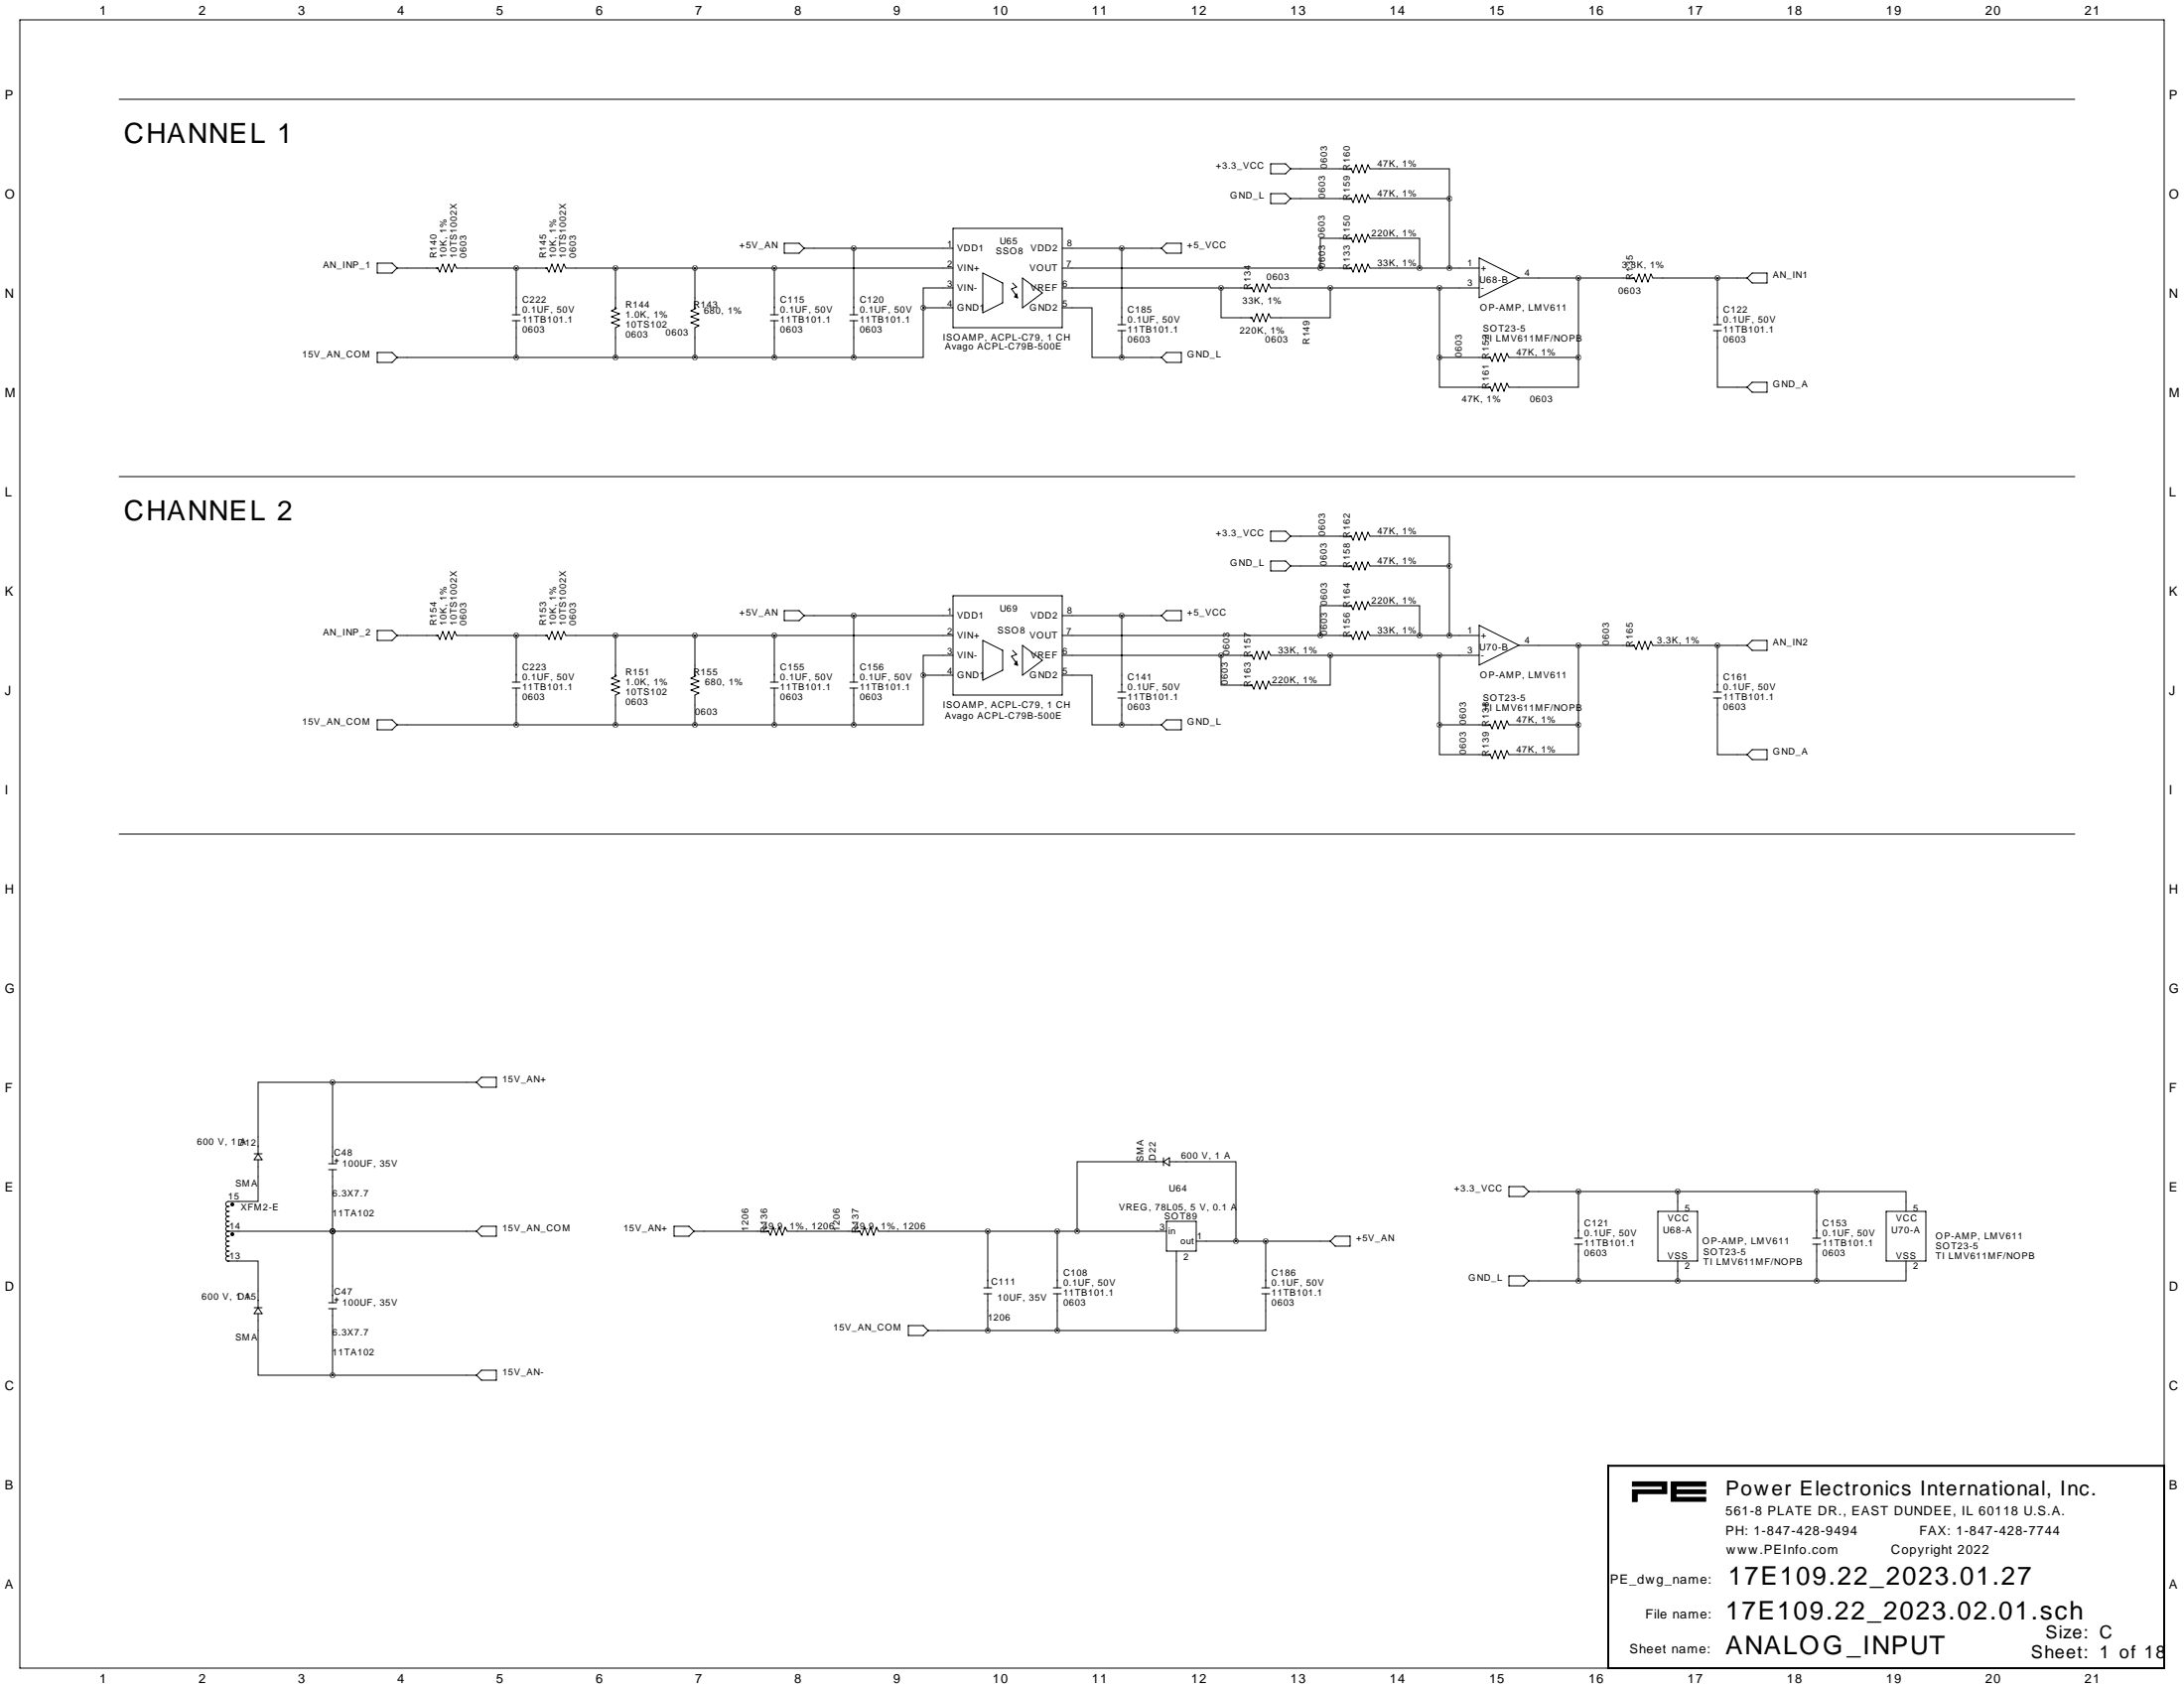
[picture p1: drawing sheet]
<svg xmlns="http://www.w3.org/2000/svg" width="559mm" height="432mm" viewBox="0 0 559 432" stroke-linecap="round" stroke-linejoin="round" font-family="sans-serif">
<g fill="none" stroke="#000" stroke-width=".25">
<path d="M5.1 5.1h548.6v421.6h-548.6zM30.5 25.4h500.4M243.8 58.4h28v25.4h-28zM325.1 41.9h3.8l1.3 1.3-1.3 1.2h-3.8zM325.1 49.5h3.8l1.3 1.3-1.3 1.3h-3.8zM330.2 43.2h15.5l.5 1 .8-2 .7 2 .8-2 .7 2 .8-2 .5 1h20.3v7.6M330.2 50.8h15.5l.5 1 .8-2 .7 2 .8-2 .7 2 .8-2 .5 1h20.3M345.6 50.8h.1M345.6 43.2h.1M370.8 50.8v17.8M96.5 67.3h3.8l1.3 1.3-1.3 1.2h-3.8zM101.6 68.6h10.4l.5 1 .8-2 .7 2 .8-2 .8 2 .7-2 .5 1h23.2l.5 1 .7-2 .8 2 .7-2 .8 2 .8-2 .5 1h99"/>
<path d="M111.9 68.6h.1M132.1 68.6v11.9M139.9 68.6h.1M157.5 78.9h.1M157.5 68.6v10.4l-1 .5 2 .8-2 .7 2 .8-2 .8 2 .7-1 .5v7.6M177.8 78.9h.1M177.8 68.6v10.4l-1 .5 2 .8-2 .7 2 .8-2 .8 2 .7-1 .5v7.6M198.1 68.6v11.9M200.7 62.2h3.8l1.2 1.3-1.2 1.3h-3.8zM205.7 63.5h38.1M218.4 63.5v17M236.2 78.7v12.7h-17.8"/>
<path d="M236.2 78.7h7.6M243.8 73.7h-7.6v5M251.5 69.8l5 2.6v5.1l-5 2.5zM259.1 72.4l1 1-1.3 .5 1.3 1.8M261.6 71.1l5.1 3.8-5.1 3.8zM271.8 78.7h7.6v12.7h7.6M271.8 68.6h73.9l.5 1 .8-2 .7 2 .8-2 .7 2 .8-2 .5 1h28M271.8 63.5h25.4M271.8 73.7h48.5l.5 1 .8-2.1 .7 2.1 .8-2.1 .7 2.1 .8-2.1 .5 1.1h53.4M287 63.5v19.6M298.4 62.2h3.9v2.6h-3.9l-1.2-1.3zM312.4 73.7v7.6h7.9l.5 1 .8-2 .7 2 .8-2 .7 2 .8-2 .5 1h15.3v-7.6"/>
<path d="M320.2 73.7h.1M337.8 68.6v-7.6h7.9l.5 1 .8-2.1 .7 2.1 .8-2.1 .7 2.1 .8-2.1 .5 1.1h12.7v7.6M345.6 68.6h.1M345.6 61h.1M368.3 73.7v17.7M378.5 66l10.1 5.1-10.1 5zM388.6 71.1h29.5l.5 1 .8-2 .7 2 .8-2 .7 2 .8-2 .5 1h24.1M403.9 71.1v20.3M418 71.1h.1M439.4 71.1v12M447 71.1l1.3-1.3h3.8v2.6h-3.8zM96.5 90.2h3.8l1.3 1.2-1.3 1.3h-3.8z"/>
<path d="M101.6 91.4h116.8M131.1 80.5h2M131.1 82h2M132.1 82v9.4M197.1 80.5h2M197.1 82h2M198.1 82v9.4M217.4 80.5h2.1M217.4 82h2.1M218.4 82v9.4M286 83.1h2M286 84.6h2"/>
<path d="M287 91.4h10.2M287 84.6v6.8M298.4 90.2h3.9v2.5h-3.9l-1.2-1.3zM320.2 81.3h.1M368.3 91.4v7.7h13l.5 1 .7-2.1 .8 2.1 .7-2.1 .8 2.1 .8-2.1 .5 1.1h17.8v-7.7M368.3 91.4h13l.5 1.1 .7-2.1 .8 2.1 .7-2.1 .8 2.1 .8-2.1 .5 1h17.8M381.2 91.4h.1M381.2 99.1h.1M438.4 83.1h2M438.4 84.6h2M439.4 84.6v14.5h7.6M447 99.1l1.3-1.3h3.8v2.5h-3.8z"/>
<path d="M30.5 121.9h500.4M325.1 135.9h3.8l1.3 1.3-1.3 1.2h-3.8zM330.2 137.2h15.5l.5 1 .8-2.1 .7 2.1 .8-2.1 .7 2.1 .8-2.1 .5 1.1h20.3v7.6M345.6 137.2h.1M200.7 156.2h3.8l1.2 1.3-1.2 1.3h-3.8zM205.7 157.5h38.1M218.4 157.5v17M243.8 152.4h28v25.4h-28zM271.8 157.5h25.4M287 157.5v19.5M298.4 156.2h3.9v2.6h-3.9l-1.2-1.3zM325.1 143.5h3.8l1.3 1.3-1.3 1.2h-3.8z"/>
<path d="M330.2 144.8h15.5l.5 1 .8-2 .7 2 .8-2 .7 2 .8-2 .5 1h20.3M345.6 144.8h.1M345.6 154.9h.1M370.8 144.8v17.8M378.5 160l10.1 5-10.1 5.1zM96.5 161.3h3.8l1.3 1.3-1.3 1.2h-3.8zM101.6 162.6h10.4l.5 1 .8-2.1 .7 2.1 .8-2.1 .8 2.1 .7-2.1 .5 1.1h23.2l.5 1 .7-2.1 .8 2.1 .7-2.1 .8 2.1 .8-2.1 .5 1.1h99M111.9 162.6h.1M131.1 174.5h2M131.1 176h2M132.1 162.6v11.9M132.1 176v9.4"/>
<path d="M139.9 162.6h.1M157.5 172.9h.1M157.5 162.6v10.4l-1 .5 2 .7-2 .8 2 .8-2 .7 2 .8-1 .5v7.6M177.8 172.9h.1M177.8 162.6v10.4l-1 .5 2 .7-2 .8 2 .8-2 .7 2 .8-1 .5v7.6M197.1 174.5h2M197.1 176h2M198.1 162.6v11.9M198.1 176v9.4M217.4 174.5h2.1M217.4 176h2.1M218.4 176v9.4"/>
<path d="M236.2 172.7v12.7h-17.8M236.2 172.7h7.6M243.8 167.6h-7.6v5.1M251.5 163.8l5 2.6v5l-5 2.6zM259.1 166.4l1 1-1.3 .5 1.3 1.8M261.6 165.1l5.1 3.8-5.1 3.8zM271.8 172.7h7.6v12.7h7.6M271.8 162.6h73.9l.5 1 .8-2.1 .7 2.1 .8-2.1 .7 2.1 .8-2.1 .5 1.1h28M271.8 167.6h48.5l.5 1.1 .8-2.1 .7 2.1 .8-2.1 .7 2.1 .8-2.1 .5 1h53.4M286 177h2M286 178.6h2M287 178.6v6.8"/>
<path d="M312.4 167.6v7.7h7.9l.5 1 .8-2.1 .7 2.1 .8-2.1 .7 2.1 .8-2.1 .5 1.1h15.3v-7.7M320.2 167.6h.1M320.2 175.3h.1M337.8 162.6v-7.7h7.9l.5 1.1 .8-2.1 .7 2.1 .8-2.1 .7 2.1 .8-2.1 .5 1h12.7v7.7M345.6 162.6h.1M368.3 167.6v17.8M388.6 165.1h29.5l.5 1 .8-2 .7 2 .8-2 .7 2 .8-2 .5 1h24.1M403.9 165.1v20.3M418 165.1h.1M438.4 177h2M438.4 178.6h2M439.4 178.6v14.4h7.6"/>
<path d="M439.4 165.1v11.9M447 165.1l1.3-1.3h3.8v2.6h-3.8zM96.5 184.1h3.8l1.3 1.3-1.3 1.3h-3.8zM101.6 185.4h116.8M287 185.4h10.2M297.2 185.4l1.2-1.3h3.9v2.6h-3.9zM368.3 185.4v7.6h13l.5 1.1 .7-2.1 .8 2.1 .7-2.1 .8 2.1 .8-2.1 .5 1h17.8v-7.6M368.3 185.4h13l.5 1 .7-2 .8 2 .7-2 .8 2 .8-2 .5 1h17.8M381.2 185.4h.1M381.2 193h.1M447 193l1.3-1.2h3.8v2.5h-3.8zM30.5 213.4h500.4"/>
<path d="M85.1 276.9h-19.1v18.2M85.1 276.9v20.8M85.1 276.9h36.8M121.9 276.9l1.3-1.3h3.8v2.5h-3.8zM65 295.1h2.1M66 296.7v10.6h-7.6a.66 .66 0 0 0-.6 .7 .66 .66 0 0 0 .6 .7M66 295.1l1.1 1.6h-2.1zM84.1 297.7h2M84.1 299.2h2M85.1 299.2v34M85.6 296.9h1M86.1 296.4v1"/>
<path d="M297.7 297.2h-22.1v17.8M297.7 296.2v2M297.7 297.2l1.5-1v2zM299.2 297.2h17v20.3M58.4 308.6h.1M58.4 309.9a.66 .66 0 0 0-.6 .6 .66 .66 0 0 0 .6 .7M58.4 311.1h.1M58.4 308.6a.66 .66 0 0 0-.6 .7 .66 .66 0 0 0 .6 .6M58.4 309.9h.1M58.4 311.1a.66 .66 0 0 0-.6 .7 .66 .66 0 0 0 .6 .7M58.4 312.4h.1M58.4 313.7a.66 .66 0 0 0-.6 .7 .66 .66 0 0 0 .6 .6"/>
<path d="M58.4 315h.1M58.4 312.4a.66 .66 0 0 0-.6 .7 .66 .66 0 0 0 .6 .6M58.4 313.7h.1M58.4 315a.66 .66 0 0 0-.6 .6 .66 .66 0 0 0 .6 .7M58.4 316.2h.1M58.4 317.5a.66 .66 0 0 0-.6 .7 .66 .66 0 0 0 .6 .6M58.4 318.8h.1M58.4 316.2a.66 .66 0 0 0-.6 .7 .66 .66 0 0 0 .6 .7M58.4 317.5h.1M58.4 318.8a.66 .66 0 0 0-.6 .6 .66 .66 0 0 0 .6 .7M58.4 315h63.5M85.1 315h.1"/>
<path d="M121.9 315l1.3-1.3h3.8v2.5h-3.8zM172.5 313.7h3.8l1.2 1.3-1.2 1.2h-3.8zM177.5 315h19.1l.5 1 .8-2.1 .7 2.1 .8-2.1 .8 2.1 .7-2.1 .5 1.1h18.6l.5 1 .7-2.1 .8 2.1 .8-2.1 .7 2.1 .8-2.1 .5 1.1h73.6M196.5 315h.1M219.9 315h.1M252.7 315v14.4M270.5 315v14.4M298.4 312.4h7.7v7.6h-7.7zM306.1 317.5h34.3M323.8 317.5v11.9M340.4 317.5l1.2-1.3h3.8v2.6h-3.8zM386.1 303.5h3.8l1.3 1.3-1.3 1.3h-3.8z"/>
<path d="M391.2 304.8h73.6M402.8 316.7h2.1M402.8 318.3h2.1M403.9 304.8v11.9M403.9 318.3v9.4M424.2 309.9h10.1v12.7h-10.1zM429.3 304.8v5.1M463.8 316.7h2M463.8 318.3h2M464.8 304.8h22.9v5.1M464.8 304.8v11.9M464.8 318.3v9.4"/>
<path d="M482.6 309.9h10.2v12.7h-10.2zM58.2 322.6h7.8v11.9M58.4 320h.1M58.4 321.3a.66 .66 0 0 0-.6 .7 .66 .66 0 0 0 .6 .6M58.4 322.6h.1M58.4 320a.66 .66 0 0 0-.6 .7 .66 .66 0 0 0 .6 .7M58.4 321.3h.1M65 334.5h2.1M66 336v15.8h19.1M66 334.5l1.1 1.5h-2.1zM84.1 333.2h2M84.1 334.8h2"/>
<path d="M85.1 334.8v17M85.6 332.5h1M86.1 332v1M232.4 339.1h3.8l1.3 1.3-1.3 1.2h-3.8zM251.7 329.4h2M251.7 331h2M252.7 331v9.4M269.5 329.4h2M269.5 331h2M270.5 331v9.4M301 320v20.4M322.8 329.4h2.1"/>
<path d="M322.8 331h2.1M323.8 331v9.4h-22.8M386.1 326.4h3.8l1.3 1.3-1.3 1.2h-3.8zM391.2 327.7h73.6M429.3 322.6v5.1M487.7 322.6v5.1h-22.9M85.1 351.8h36.8M121.9 351.8l1.3-1.3h3.8v2.6h-3.8zM237.5 340.4h63.5"/>
</g>
<path d="M260.1 75.2l.2 1-.7-.3zM260.1 169.2l.2 1-.7-.3zM417.7 379.1h8.8v3h-7.6v2h-1.2v-3h7.6v-.9h-7.6zM427.6 379.1h8.8v1.1h-7.5v.9h7.5v1h-7.6v.9h7.6v1h-8.8z" fill="#000" stroke="#000" stroke-width=".25"/>
<g fill="none" stroke="#000" stroke-width=".51">
<path d="M411.5 375h142.2v51.7h-142.2z"/>
<circle cx="59.4" cy="315.7" r=".25"/>
<circle cx="59.4" cy="308.1" r=".25"/>
</g>
<path d="M85 351.8a.05 .05 0 0 0 .1 0 .05 .05 0 0 0-.1 0zM85 315a.05 .05 0 0 0 .1 0 .05 .05 0 0 0-.1 0zM270.5 340.4a.05 .05 0 0 0 .1 0 .05 .05 0 0 0-.1 0zM270.5 315a.05 .05 0 0 0 .1 0 .05 .05 0 0 0-.1 0zM275.5 315a.05 .05 0 0 0 .1 0 .05 .05 0 0 0-.1 0zM252.7 340.4a.05 .05 0 0 0 .1 0 .05 .05 0 0 0-.1 0zM157.4 68.6a.05 .05 0 0 0 .1 0 .05 .05 0 0 0-.1 0zM157.4 91.4a.05 .05 0 0 0 .1 0 .05 .05 0 0 0-.1 0zM198.1 68.6a.05 .05 0 0 0 .1 0 .05 .05 0 0 0-.1 0zM236.2 78.7a.05 .05 0 0 0 .1 0 .05 .05 0 0 0-.1 0zM198.1 91.4a.05 .05 0 0 0 .1 0 .05 .05 0 0 0-.1 0zM218.4 63.5a.05 .05 0 0 0 .1 0 .05 .05 0 0 0-.1 0zM218.4 91.4a.05 .05 0 0 0 .1 0 .05 .05 0 0 0-.1 0zM429.2 304.8a.05 .05 0 0 0 .1 0 .05 .05 0 0 0-.1 0zM370.8 50.8a.05 .05 0 0 0 .1 0 .05 .05 0 0 0-.1 0zM370.8 68.6a.05 .05 0 0 0 .1 0 .05 .05 0 0 0-.1 0zM403.8 91.4a.05 .05 0 0 0 .1 0 .05 .05 0 0 0-.1 0zM403.8 71.1a.05 .05 0 0 0 .1 0 .05 .05 0 0 0-.1 0zM403.8 185.4a.05 .05 0 0 0 .1 0 .05 .05 0 0 0-.1 0zM439.4 71.1a.05 .05 0 0 0 .1 0 .05 .05 0 0 0-.1 0zM287 63.5a.05 .05 0 0 0 .1 0 .05 .05 0 0 0-.1 0zM287 91.4a.05 .05 0 0 0 .1 0 .05 .05 0 0 0-.1 0zM287 157.5a.05 .05 0 0 0 .1 0 .05 .05 0 0 0-.1 0zM287 185.4a.05 .05 0 0 0 .1 0 .05 .05 0 0 0-.1 0zM464.8 304.8a.05 .05 0 0 0 .1 0 .05 .05 0 0 0-.1 0zM429.2 327.7a.05 .05 0 0 0 .1 0 .05 .05 0 0 0-.1 0zM464.8 327.7a.05 .05 0 0 0 .1 0 .05 .05 0 0 0-.1 0zM132 68.6a.05 .05 0 0 0 .1 0 .05 .05 0 0 0-.1 0zM132 91.4a.05 .05 0 0 0 .1 0 .05 .05 0 0 0-.1 0zM316.2 317.5a.05 .05 0 0 0 .1 0 .05 .05 0 0 0-.1 0zM323.8 317.5a.05 .05 0 0 0 .1 0 .05 .05 0 0 0-.1 0zM300.9 340.4a.05 .05 0 0 0 .1 0 .05 .05 0 0 0-.1 0zM340.3 73.7a.05 .05 0 0 0 .1 0 .05 .05 0 0 0-.1 0zM312.4 73.7a.05 .05 0 0 0 .1 0 .05 .05 0 0 0-.1 0zM337.8 68.6a.05 .05 0 0 0 .1 0 .05 .05 0 0 0-.1 0zM363.2 68.6a.05 .05 0 0 0 .1 0 .05 .05 0 0 0-.1 0zM157.4 162.6a.05 .05 0 0 0 .1 0 .05 .05 0 0 0-.1 0zM157.4 185.4a.05 .05 0 0 0 .1 0 .05 .05 0 0 0-.1 0zM198.1 162.6a.05 .05 0 0 0 .1 0 .05 .05 0 0 0-.1 0zM198.1 185.4a.05 .05 0 0 0 .1 0 .05 .05 0 0 0-.1 0zM218.4 157.5a.05 .05 0 0 0 .1 0 .05 .05 0 0 0-.1 0zM218.4 185.4a.05 .05 0 0 0 .1 0 .05 .05 0 0 0-.1 0zM132 162.6a.05 .05 0 0 0 .1 0 .05 .05 0 0 0-.1 0zM132 185.4a.05 .05 0 0 0 .1 0 .05 .05 0 0 0-.1 0zM236.2 172.7a.05 .05 0 0 0 .1 0 .05 .05 0 0 0-.1 0zM370.8 144.8a.05 .05 0 0 0 .1 0 .05 .05 0 0 0-.1 0zM370.8 162.6a.05 .05 0 0 0 .1 0 .05 .05 0 0 0-.1 0zM340.3 167.6a.05 .05 0 0 0 .1 0 .05 .05 0 0 0-.1 0zM312.4 167.6a.05 .05 0 0 0 .1 0 .05 .05 0 0 0-.1 0zM337.8 162.6a.05 .05 0 0 0 .1 0 .05 .05 0 0 0-.1 0zM363.2 162.6a.05 .05 0 0 0 .1 0 .05 .05 0 0 0-.1 0zM439.4 165.1a.05 .05 0 0 0 .1 0 .05 .05 0 0 0-.1 0zM403.8 165.1a.05 .05 0 0 0 .1 0 .05 .05 0 0 0-.1 0zM403.8 304.8a.05 .05 0 0 0 .1 0 .05 .05 0 0 0-.1 0zM403.8 327.7a.05 .05 0 0 0 .1 0 .05 .05 0 0 0-.1 0zM85 276.9a.05 .05 0 0 0 .1 0 .05 .05 0 0 0-.1 0zM85 315a.05 .05 0 0 0 .1 0 .05 .05 0 0 0-.1 0zM252.7 315a.05 .05 0 0 0 .1 0 .05 .05 0 0 0-.1 0z" fill="#000" stroke="#000" stroke-width="1.3"/>
<g font-size="7.1">
<text x="31.7" y="36.6">CHANNEL 1</text>
<text x="31.7" y="133.1">CHANNEL 2</text>
</g>
<g font-size="6.6">
<text x="442.2" y="405.4">17E109.22_2023.01.27</text>
<text x="441.5" y="414.3">17E109.22_2023.02.01.sch</text>
<text x="441.5" y="423.2">ANALOG_INPUT</text>
</g>
<text font-size="5.3" x="441.5" y="382.6">Power Electronics International, Inc.</text>
<g font-size="4.6">
<text x="523.3" y="419.1">Size: C</text>
<text x="519.6" y="424.2">Sheet: 1 of 18</text>
</g>
<g font-size="3.3">
<text x="25.4" y="3.8">1</text>
<text x="50.8" y="3.8">2</text>
<text x="76.2" y="3.8">3</text>
<text x="101.6" y="3.8">4</text>
<text x="127" y="3.8">5</text>
<text x="152.4" y="3.8">6</text>
<text x="177.8" y="3.8">7</text>
<text x="203.2" y="3.8">8</text>
<text x="228.6" y="3.8">9</text>
<text x="254" y="3.8">10</text>
<text x="279.4" y="3.8">11</text>
<text x="304.8" y="3.8">12</text>
<text x="330.2" y="3.8">13</text>
<text x="355.6" y="3.8">14</text>
<text x="381" y="3.8">15</text>
<text x="406.4" y="3.8">16</text>
<text x="431.8" y="3.8">17</text>
<text x="457.2" y="3.8">18</text>
<text x="482.6" y="3.8">19</text>
<text x="508" y="3.8">20</text>
<text x="533.4" y="3.8">21</text>
<text x="1.3" y="25.4">P</text>
<text x="555" y="25.4">P</text>
<text x="1.3" y="50.8">O</text>
<text x="555" y="50.8">O</text>
<text x="1.3" y="76.2">N</text>
<text x="555" y="76.2">N</text>
<text x="1.3" y="101.6">M</text>
<text x="555" y="101.6">M</text>
<text x="1.3" y="127">L</text>
<text x="555" y="127">L</text>
<text x="1.3" y="152.4">K</text>
<text x="555" y="152.4">K</text>
<text x="1.3" y="177.8">J</text>
<text x="555" y="177.8">J</text>
<text x="1.3" y="203.2">I</text>
<text x="555" y="203.2">I</text>
<text x="1.3" y="228.6">H</text>
<text x="555" y="228.6">H</text>
<text x="1.3" y="254">G</text>
<text x="555" y="254">G</text>
<text x="1.3" y="279.4">F</text>
<text x="555" y="279.4">F</text>
<text x="1.3" y="304.8">E</text>
<text x="555" y="304.8">E</text>
<text x="1.3" y="330.2">D</text>
<text x="555" y="330.2">D</text>
<text x="1.3" y="355.6">C</text>
<text x="555" y="355.6">C</text>
<text x="1.3" y="381">B</text>
<text x="555" y="381">B</text>
<text x="441.5" y="387.7">561-8 PLATE DR., EAST DUNDEE, IL 60118 U.S.A.</text>
<text x="441.5" y="392.7">PH: 1-847-428-9494</text>
<text x="491.1" y="392.6">FAX: 1-847-428-7744</text>
<text x="441.7" y="397.6">www.PEInfo.com</text>
<text x="483.9" y="397.5">Copyright 2022</text>
<text x="1.3" y="406.4">A</text>
<text x="411.9" y="405.1">PE_dwg_name:</text>
<text x="555" y="406.4">A</text>
<text x="421" y="414">File name:</text>
<text x="416.9" y="422.9">Sheet name:</text>
<text x="25.4" y="430.5">1</text>
<text x="50.8" y="430.5">2</text>
<text x="76.2" y="430.5">3</text>
<text x="101.6" y="430.5">4</text>
<text x="127" y="430.5">5</text>
<text x="152.4" y="430.5">6</text>
<text x="177.8" y="430.5">7</text>
<text x="203.2" y="430.5">8</text>
<text x="228.6" y="430.5">9</text>
<text x="254" y="430.5">10</text>
<text x="279.4" y="430.5">11</text>
<text x="304.8" y="430.5">12</text>
<text x="330.2" y="430.5">13</text>
<text x="355.6" y="430.5">14</text>
<text x="381" y="430.5">15</text>
<text x="406.4" y="430.5">16</text>
<text x="431.8" y="430.5">17</text>
<text x="457.2" y="430.5">18</text>
<text x="482.6" y="430.5">19</text>
<text x="508" y="430.5">20</text>
<text x="533.4" y="430.5">21</text>
</g>
<g font-size="2.4">
<text x="311.1" y="43.2">+3.3_VCC</text>
<text x="339.6" y="43.2" transform="rotate(-90 339.6 43.2)">0603</text>
<text x="352.4" y="42.7">47K, 1%</text>
<text x="314.8" y="50.8">GND_L</text>
<text x="339" y="50.8" transform="rotate(-90 339 50.8)">0603</text>
<text x="345.4" y="51.2" transform="rotate(-90 345.4 51.2)">R159 R160</text>
<text x="352.4" y="50.3">47K, 1%</text>
<text x="189.2" y="63.5">+5V_AN</text>
<text x="242.3" y="63.2">1</text>
<text x="244.9" y="64.2">VDD1</text>
<text x="254.8" y="65">SSO8</text>
<text x="255.8" y="62.5">U65</text>
<text x="263.7" y="64.2">VDD2</text>
<text x="273" y="63">8</text>
<text x="303.8" y="63.5">+5_VCC</text>
<text x="339" y="61" transform="rotate(-90 339 61)">0603</text>
<text x="350.9" y="60.5">220K, 1%</text>
<text x="82.6" y="68.6">AN_INP_1</text>
<text x="111.8" y="66" transform="rotate(-90 111.8 66)">R140</text>
<text x="114.3" y="66" transform="rotate(-90 114.3 66)">10K, 1%</text>
<text x="116.8" y="66" transform="rotate(-90 116.8 66)">10TS1002X</text>
<text x="119.4" y="66" transform="rotate(-90 119.4 66)">0603</text>
<text x="139.7" y="66" transform="rotate(-90 139.7 66)">R145</text>
<text x="142.2" y="66" transform="rotate(-90 142.2 66)">10K, 1%</text>
<text x="144.8" y="66" transform="rotate(-90 144.8 66)">10TS1002X</text>
<text x="147.3" y="66" transform="rotate(-90 147.3 66)">0603</text>
<text x="242.3" y="68.3">2</text>
<text x="244.9" y="69.3">VIN+</text>
<text x="263.4" y="69.3">VOUT</text>
<text x="272.8" y="68.3">7</text>
<text x="324.1" y="71.6">0603</text>
<text x="339" y="68.6" transform="rotate(-90 339 68.6)">0603</text>
<text x="345.4" y="69" transform="rotate(-90 345.4 69)">R133 R150</text>
<text x="352.4" y="68.1">33K, 1%</text>
<text x="375.4" y="68.1">1</text>
<text x="379" y="69.3">+</text>
<text x="390.1" y="70.6">4</text>
<text x="415" y="68.5">3.3K, 1%</text>
<text x="417.8" y="71.5" transform="rotate(-90 417.8 71.5)">R135</text>
<text x="453.6" y="71.1">AN_IN1</text>
<text x="133.6" y="77.4">C222</text>
<text x="199.6" y="77.4">C115</text>
<text x="220" y="77.4">C120</text>
<text x="242.3" y="73.4">3</text>
<text x="244.9" y="74.4">VIN-</text>
<text x="263.7" y="74.4">VREF</text>
<text x="271.8" y="73.4">6</text>
<text x="317.9" y="77.7">33K, 1%</text>
<text x="320" y="74.1" transform="rotate(-90 320 74.1)">R134</text>
<text x="375.4" y="73.2">3</text>
<text x="378.5" y="72.4">U68-B</text>
<text x="379" y="74.4">-</text>
<text x="414" y="75.2">0603</text>
<text x="133.6" y="82.5">11TB101.1</text>
<text x="133.6" y="80">0.1UF, 50V</text>
<text x="160" y="78.7">R144</text>
<text x="160" y="83.8">10TS102</text>
<text x="160" y="81.3">1.0K, 1%</text>
<text x="177.4" y="78.7">R143</text>
<text x="180.1" y="80.3">680, 1%</text>
<text x="199.6" y="82.5">11TB101.1</text>
<text x="199.6" y="80">0.1UF, 50V</text>
<text x="220" y="82.5">11TB101.1</text>
<text x="220" y="80">0.1UF, 50V</text>
<text x="242.3" y="78.5">4</text>
<text x="244.9" y="79.5">GND1</text>
<text x="263.4" y="79.5">GND2</text>
<text x="271.8" y="78.5">5</text>
<text x="288.5" y="80">C185</text>
<text x="288.5" y="82.5">0.1UF, 50V</text>
<text x="378.7" y="79.4">OP-AMP, LMV611</text>
<text x="440.9" y="80">C122</text>
<text x="440.9" y="82.5">0.1UF, 50V</text>
<text x="133.6" y="85.1">0603</text>
<text x="160" y="86.4">0603</text>
<text x="170.3" y="85.7">0603</text>
<text x="199.6" y="85.1">0603</text>
<text x="220" y="85.1">0603</text>
<text x="241.3" y="87.1">ISOAMP, ACPL-C79, 1 CH</text>
<text x="241.8" y="89.4">Avago ACPL-C79B-500E</text>
<text x="288.5" y="85.1">11TB101.1</text>
<text x="288.5" y="87.6">0603</text>
<text x="317.2" y="85.3">220K, 1%</text>
<text x="323.8" y="87.8">0603</text>
<text x="335" y="88.1" transform="rotate(-90 335 88.1)">R149</text>
<text x="379.5" y="84.8">SOT23-5</text>
<text x="379.5" y="87.3">TI LMV611MF/NOPB</text>
<text x="440.9" y="85.1">11TB101.1</text>
<text x="440.9" y="87.6">0603</text>
<text x="77.3" y="91.4">15V_AN_COM</text>
<text x="303.8" y="91.4">GND_L</text>
<text x="374" y="91.4" transform="rotate(-90 374 91.4)">0603</text>
<text x="388" y="90.9">47K, 1%</text>
<text x="381" y="99.5" transform="rotate(-90 381 99.5)">R161 R152</text>
<text x="453.6" y="99.1">GND_A</text>
<text x="374" y="103">47K, 1%</text>
<text x="391.4" y="103">0603</text>
<text x="311.1" y="137.2">+3.3_VCC</text>
<text x="339.1" y="137.2" transform="rotate(-90 339.1 137.2)">0603</text>
<text x="352.4" y="136.7">47K, 1%</text>
<text x="314.8" y="144.8">GND_L</text>
<text x="339.5" y="144.8" transform="rotate(-90 339.5 144.8)">0603</text>
<text x="345.4" y="145.2" transform="rotate(-90 345.4 145.2)">R158 R162</text>
<text x="352.4" y="144.3">47K, 1%</text>
<text x="339.5" y="154.9" transform="rotate(-90 339.5 154.9)">0603</text>
<text x="350.9" y="154.4">220K, 1%</text>
<text x="111.8" y="160" transform="rotate(-90 111.8 160)">R154</text>
<text x="114.3" y="160" transform="rotate(-90 114.3 160)">10K, 1%</text>
<text x="116.8" y="160" transform="rotate(-90 116.8 160)">10TS1002X</text>
<text x="119.4" y="160" transform="rotate(-90 119.4 160)">0603</text>
<text x="139.7" y="160" transform="rotate(-90 139.7 160)">R153</text>
<text x="142.2" y="160" transform="rotate(-90 142.2 160)">10K, 1%</text>
<text x="144.8" y="160" transform="rotate(-90 144.8 160)">10TS1002X</text>
<text x="147.3" y="160" transform="rotate(-90 147.3 160)">0603</text>
<text x="189.2" y="157.5">+5V_AN</text>
<text x="242.3" y="157.2">1</text>
<text x="244.9" y="158.2">VDD1</text>
<text x="255.3" y="162">SSO8</text>
<text x="255.8" y="156.5">U69</text>
<text x="263.7" y="158.2">VDD2</text>
<text x="273" y="157">8</text>
<text x="303.8" y="157.5">+5_VCC</text>
<text x="82.6" y="162.6">AN_INP_2</text>
<text x="242.3" y="162.3">2</text>
<text x="242.3" y="167.4">3</text>
<text x="244.9" y="163.3">VIN+</text>
<text x="263.4" y="163.3">VOUT</text>
<text x="271.8" y="167.4">6</text>
<text x="272.8" y="162.3">7</text>
<text x="314.6" y="167.6" transform="rotate(-90 314.6 167.6)">0603</text>
<text x="327" y="167.1">33K, 1%</text>
<text x="339.5" y="162.6" transform="rotate(-90 339.5 162.6)">0603</text>
<text x="345.4" y="163" transform="rotate(-90 345.4 163)">R156 R164</text>
<text x="352.4" y="162.1">33K, 1%</text>
<text x="375.4" y="162.1">1</text>
<text x="375.4" y="167.1">3</text>
<text x="378.5" y="166.4">U70-B</text>
<text x="379" y="163.3">+</text>
<text x="390.1" y="164.6">4</text>
<text x="411.7" y="165.1" transform="rotate(-90 411.7 165.1)">0603</text>
<text x="417.8" y="165.5" transform="rotate(-90 417.8 165.5)">R165</text>
<text x="424" y="164.6">3.3K, 1%</text>
<text x="453.6" y="165.1">AN_IN2</text>
<text x="133.6" y="171.4">C223</text>
<text x="133.6" y="174">0.1UF, 50V</text>
<text x="160" y="172.7">R151</text>
<text x="177.4" y="172.7">R155</text>
<text x="199.6" y="171.4">C155</text>
<text x="199.6" y="174">0.1UF, 50V</text>
<text x="220" y="171.4">C156</text>
<text x="220" y="174">0.1UF, 50V</text>
<text x="242.3" y="172.5">4</text>
<text x="244.9" y="168.4">VIN-</text>
<text x="244.9" y="173.5">GND1</text>
<text x="263.4" y="173.5">GND2</text>
<text x="263.7" y="168.4">VREF</text>
<text x="271.8" y="172.5">5</text>
<text x="288.5" y="174">C141</text>
<text x="378.7" y="173.4">OP-AMP, LMV611</text>
<text x="379" y="168.4">-</text>
<text x="440.9" y="174">C161</text>
<text x="133.6" y="176.5">11TB101.1</text>
<text x="133.6" y="179">0603</text>
<text x="160" y="177.8">10TS102</text>
<text x="160" y="175.3">1.0K, 1%</text>
<text x="180.3" y="175.2">680, 1%</text>
<text x="199.6" y="176.5">11TB101.1</text>
<text x="199.6" y="179">0603</text>
<text x="220" y="176.5">11TB101.1</text>
<text x="220" y="179">0603</text>
<text x="288.5" y="179">11TB101.1</text>
<text x="288.5" y="176.5">0.1UF, 50V</text>
<text x="314.2" y="175.3" transform="rotate(-90 314.2 175.3)">0603</text>
<text x="320" y="175.7" transform="rotate(-90 320 175.7)">R163 R157</text>
<text x="325.5" y="174.8">220K, 1%</text>
<text x="379.5" y="179.3">SOT23-5</text>
<text x="440.9" y="179">11TB101.1</text>
<text x="440.9" y="176.5">0.1UF, 50V</text>
<text x="77.3" y="185.4">15V_AN_COM</text>
<text x="160" y="180.3">0603</text>
<text x="177.8" y="182.8">0603</text>
<text x="241.3" y="181">ISOAMP, ACPL-C79, 1 CH</text>
<text x="241.8" y="183.8">Avago ACPL-C79B-500E</text>
<text x="288.5" y="181.6">0603</text>
<text x="303.8" y="185.4">GND_L</text>
<text x="375.1" y="185.4" transform="rotate(-90 375.1 185.4)">0603</text>
<text x="379.5" y="181.8">TI LMV611MF/NOPB</text>
<text x="388" y="184.9">47K, 1%</text>
<text x="440.9" y="181.6">0603</text>
<text x="375.2" y="193" transform="rotate(-90 375.2 193)">0603</text>
<text x="381" y="193.4" transform="rotate(-90 381 193.4)">R139 R138</text>
<text x="388" y="192.5">47K, 1%</text>
<text x="453.6" y="193">GND_A</text>
<text x="128.5" y="276.9">15V_AN+</text>
<text x="50.4" y="292.9">600 V, 1 A</text>
<text x="60.8" y="293.1">D12</text>
<text x="85.4" y="295.6">C48</text>
<text x="87.6" y="298.4">100UF, 35V</text>
<text x="292.6" y="297.2" transform="rotate(-90 292.6 297.2)">SMA</text>
<text x="295.7" y="296.8" transform="rotate(-90 295.7 296.8)">D22</text>
<text x="302.2" y="296.4">600 V, 1 A</text>
<text x="60.2" y="303.5">SMA</text>
<text x="299.1" y="304.8">U64</text>
<text x="372.1" y="304.8">+3.3_VCC</text>
<text x="58.4" y="306.9">15</text>
<text x="61.6" y="309.6">XFM2-E</text>
<text x="85.1" y="306">6.3X7.7</text>
<text x="85.1" y="311.1">11TA102</text>
<text x="286.3" y="309.6">VREG, 78L05, 5 V, 0.1 A</text>
<text x="297.9" y="311.9">SOT89</text>
<text x="431.1" y="309.9">5</text>
<text x="489.5" y="309.9">5</text>
<text x="58.7" y="314.5">14</text>
<text x="128.5" y="315">15V_AN_COM</text>
<text x="159.5" y="315">15V_AN+</text>
<text x="191.5" y="315" transform="rotate(-90 191.5 315)">1206</text>
<text x="195.1" y="314.5">49.9, 1%, 1206</text>
<text x="196.3" y="315.4" transform="rotate(-90 196.3 315.4)">R136</text>
<text x="214.8" y="315" transform="rotate(-90 214.8 315)">1206</text>
<text x="218.5" y="314.5">49.9, 1%, 1206</text>
<text x="219.7" y="315.4" transform="rotate(-90 219.7 315.4)">R137</text>
<text x="296.7" y="314.7">3</text>
<text x="299" y="315.7">in</text>
<text x="306.3" y="317">1</text>
<text x="347" y="317.5">+5V_AN</text>
<text x="405.4" y="313.7">C121</text>
<text x="405.4" y="316.2">0.1UF, 50V</text>
<text x="425.5" y="315.5">U68-A</text>
<text x="426.7" y="312.4">VCC</text>
<text x="466.3" y="313.7">C153</text>
<text x="466.3" y="316.2">0.1UF, 50V</text>
<text x="483.9" y="315.5">U70-A</text>
<text x="485.1" y="312.4">VCC</text>
<text x="495.3" y="316.9">OP-AMP, LMV611</text>
<text x="58.7" y="322">13</text>
<text x="302" y="318.3">out</text>
<text x="302.8" y="322.3">2</text>
<text x="405.4" y="318.7">11TB101.1</text>
<text x="405.4" y="321.3">0603</text>
<text x="426.7" y="322.1">VSS</text>
<text x="435.6" y="318.2">OP-AMP, LMV611</text>
<text x="435.9" y="321">SOT23-5</text>
<text x="435.9" y="323.5">TI LMV611MF/NOPB</text>
<text x="466.3" y="318.7">11TB101.1</text>
<text x="466.3" y="321.3">0603</text>
<text x="485.1" y="322.1">VSS</text>
<text x="495.3" y="322">TI LMV611MF/NOPB</text>
<text x="495.3" y="319.5">SOT23-5</text>
<text x="253.6" y="328.6">C111</text>
<text x="272" y="326.4">C108</text>
<text x="272" y="328.9">0.1UF, 50V</text>
<text x="325.4" y="326.4">C186</text>
<text x="325.4" y="328.9">0.1UF, 50V</text>
<text x="375.7" y="327.7">GND_L</text>
<text x="431.1" y="324.6">2</text>
<text x="489.5" y="324.6">2</text>
<text x="51.6" y="332.5">600 V, 1 A</text>
<text x="60.8" y="332.5">D15</text>
<text x="85.4" y="331.2">C47</text>
<text x="87.6" y="334">100UF, 35V</text>
<text x="255.3" y="332.7">10UF, 35V</text>
<text x="272" y="331.4">11TB101.1</text>
<text x="272" y="334">0603</text>
<text x="325.4" y="331.4">11TB101.1</text>
<text x="325.4" y="334">0603</text>
<text x="85.1" y="341.6">6.3X7.7</text>
<text x="213.2" y="340.4">15V_AN_COM</text>
<text x="252.7" y="337.8">1206</text>
<text x="60.2" y="342.8">SMA</text>
<text x="85.1" y="346.7">11TA102</text>
<text x="128.5" y="351.8">15V_AN-</text>
</g>
</svg>
